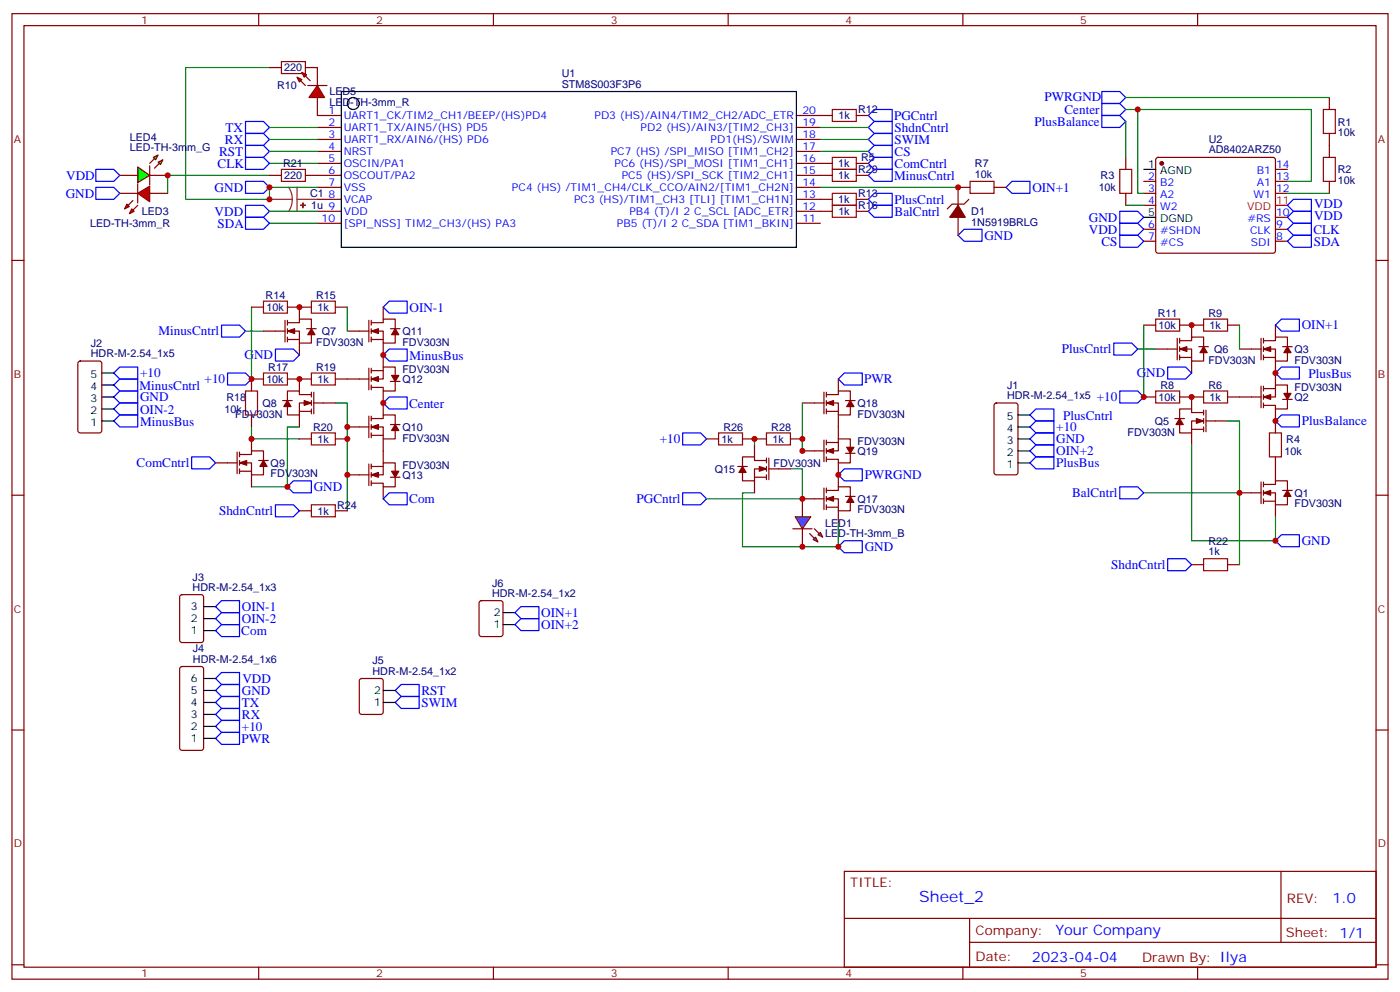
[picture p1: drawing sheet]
<svg xmlns="http://www.w3.org/2000/svg" width="412mm" height="292mm" viewBox="0 0 412 292" stroke-linecap="round" stroke-linejoin="round" font-family="sans-serif">
<g fill="none" stroke="#870000" stroke-width=".35">
<path d="M3.5 4h405.4v284.4h-405.4zM7.1 7.5h398.2v277.3h-398.2zM76.2 4v3.5M145.3 4v3.5M214.5 4v3.5M283.6 4v3.5M352.8 4v3.5M93.5 34h7M93.5 37.5h7M234.6 34h7.1M234.6 37.5h7.1M391.6 28.7v3.5"/>
<path d="M391.6 39.3v7.1M93.5 41.1h7M93.5 44.6h7M93.5 48.1h7M93.5 51.6h7M93.5 55.2h7M93.5 58.7h7M234.6 41.1h7.1M234.6 44.6h7.1M234.6 48.1h7.1M234.6 51.6h7.1M234.6 55.2h7.1"/>
<path d="M234.6 58.7h7.1M331.6 46.4v3.5M331.6 56.9v3.6M336.9 53.4h3.5M336.9 56.9h3.5M340.7 46.6l.4-.2h33.9l.5 .2 .2 .5v26.8l-.2 .5-.5 .2h-33.9l-.5-.3-.2-.4v-26.8zM375.7 53.4h3.5M375.7 56.9h3.5M375.7 49.9h3.5M391.6 53.4v3.5M3.5 76.7h3.6M93.5 62.2h7"/>
<path d="M93.5 65.8h7M234.6 62.2h7.1M234.6 65.8h7.1M336.9 60.5h3.5M336.9 67.5h3.5M336.9 71h3.5M375.7 67.5h3.5M375.7 71h3.5M375.7 64h3.5M405.3 76.7h3.6M74.1 90.5h3.5M77.6 97.5h6.4"/>
<path d="M84 94.3v6.4M84.7 95h3.5v-1h3.5v2.8M84.7 97.5h3.5v3.5h3.5v-2.4M84.7 90.5h7M84.7 100h3.5M84.7 94.3v1.4M84.7 96.8v1.4M84.7 99.3v1.4M88.2 90.5v3.5M90.3 96.8h2.8M98.8 90.5h3.5M102.3 97.5h6.4"/>
<path d="M108.7 94.3v6.4M109.4 95h3.5v-1h3.5v2.8M109.4 97.5h3.5v3.5h3.5v-2.4M109.4 100h3.5M109.4 94.3v1.4M109.4 96.8v1.4M109.4 99.3v1.4M112.9 90.5v3.5M115 96.8h2.8M336.9 95.7h3.5M346.8 99.6v6.4M347.5 99.6v1.4"/>
<path d="M347.5 95.7h7M351 95.7v3.6M361.6 95.7h3.5M371.5 99.6v6.4M372.2 99.6v1.4M375.7 95.7v3.6M23.2 106.5l.4-.2h5.7l.6 .5 .1 20-.5 .6-5.9 .1-.6-.5-.1-20zM77.6 111.6h-3.5v3.5M83.3 118h2.8M84.7 111.6h7M88.2 101v3.6M88.2 111.6v3.5"/>
<path d="M91.7 116.2h-3.5v-1.1h-3.5v2.9M91.7 118.7h-3.5v3.5h-3.5v-2.5M91.7 115.5v1.4M91.7 118v1.4M92.4 115.5v6.3M92.4 118.7h6.4M98.8 111.6h9.9M108.7 108.4v6.4M109.4 108.4v1.5M109.4 110.9v1.4M109.4 113.4v1.4M109.4 109.1h3.5"/>
<path d="M112.9 101v7.1M112.9 115.1v7.1M115 112.3h2.8M116.4 112.3v2.8h-3.5v-1h-3.5M116.4 110.6v-2.5h-3.5v3.5h-3.5M236.4 118.7h6.3M242.7 115.5v6.3M243.4 116.2h3.5v-1.1h3.6v2.9M243.4 118.7h3.5v3.5h3.6v-2.5M243.4 115.5v1.4M243.4 118v1.4M246.9 111.6v3.5"/>
<path d="M249.1 118h2.8M293 118.9l.5-.2h5.7l.6 .4 .1 20-.5 .7h-5.9l-.6-.4-.1-20zM336.9 116.9h3.5M340.4 102.8h6.4M347.5 100.3h3.5v-1h3.5v2.8M347.5 102.8h3.5v3.5h3.5v-2.4M347.5 116.9h7M347.5 105.3h3.5M347.5 102.1v1.4M347.5 104.6v1.4M351 106.3v3.6M351 116.9v3.5"/>
<path d="M353.1 102.1h2.9M361.6 116.9h9.9M365.1 102.8h6.4M371.5 113.7v6.4M372.2 100.3h3.5v-1h3.5v2.8M372.2 102.8h3.5v3.5h3.5v-2.4M372.2 114.4h3.5M372.2 102.1v1.4M372.2 104.6v1.4M372.2 113.7v1.4M372.2 116.2v1.4M372.2 118.7v1.4"/>
<path d="M372.2 105.3h3.5M375.7 106.3v7.1M377.8 117.6h2.8M377.8 102.1h2.8M379.2 117.6v2.8h-3.5v-1h-3.5M379.2 115.9v-2.5h-3.5v3.5h-3.5M63.5 136.3h6.3M69.8 133.1v6.4M70.6 133.8h3.5v-1h3.5v2.8M70.6 136.3h3.5v3.5h3.5v-2.4M70.6 138.8h3.5M70.6 133.1v1.4"/>
<path d="M70.6 135.6v1.4M70.6 138.1v1.4M74.1 122.2v3.5M74.1 129.3v3.5M74.1 139.8v3.6M76.2 135.6h2.8M88.2 122.2v3.5M88.2 129.3h3.5M88.2 121.1h3.5M91.7 120.4v1.4M98.8 129.3h3.5M102.3 125.7h6.4"/>
<path d="M102.3 139.8h6.4M108.7 122.6v6.3M108.7 136.7v6.3M109.4 123.3h3.5v-1.1h3.5v2.8M109.4 125.7h3.5v3.6h3.5v-2.5M109.4 128.2h3.5M109.4 122.6v1.4M109.4 125v1.4M109.4 127.5v1.4M109.4 136.7v1.4M109.4 139.1v1.4M109.4 137.4h3.5"/>
<path d="M112.9 129.3v7M115 125h2.8M116.4 138.8v-2.5h-3.5v3.5h-3.5M208.1 129.3h3.6M217.3 137.4h2.8M218.7 129.3h7.1M222.2 131v3.5M225.8 135.6h-3.6v-1.1h-3.5v2.9M225.8 138.1h-3.6v3.5h-3.5v-2.5M225.8 134.9v1.4M225.8 137.4v1.4M225.8 139.8v1.5"/>
<path d="M226.5 134.9v6.4M226.5 138.1h6.3M232.8 129.3h3.6M236.4 132.8h6.3M242.7 129.6v6.4M243.4 121.1h3.5M243.4 120.4v1.4M243.4 129.6v1.4M243.4 132.1v1.4M243.4 134.5v1.5M243.4 130.3h3.5M246.9 122.2v7.1"/>
<path d="M246.9 136.3v7.1M249.1 133.5h2.8M250.5 133.5v2.8h-3.6v-1h-3.5M250.5 131.7v-2.4h-3.6v3.5h-3.5M346.1 123.3h2.8M351 126.4h3.5M351 127.5v3.5M354.5 121.5h-3.5v-1.1h-3.5v2.9M354.5 124h-3.5v3.5h-3.5v-2.5M354.5 120.8v1.4M354.5 123.3v1.4M354.5 125.7v1.4"/>
<path d="M355.2 120.8v6.3M355.2 124h6.4M375.7 120.4v7.1M375.7 134.5v7.1M3.5 145.8h3.6M109.4 141.6v1.4M112.9 143.4v3.5M115 140.5h2.8M116.4 140.5v2.9h-3.5v-1.1h-3.5M222.2 140.5h3.6M222.2 141.6v3.5M236.4 155.7v5.3"/>
<path d="M242.7 143.7v6.4M242.7 146.9h-6.3v5.3M243.4 144.4h3.5v-1h3.6v2.8M243.4 146.9h3.5v3.5h3.6v-2.4M243.4 149.4h3.5M243.4 143.7v1.4M243.4 146.2v1.4M243.4 148.7v1.4M246.9 150.4v3.6M249.1 146.2h2.8M365.1 145.1h6.4M371.5 142v6.3"/>
<path d="M372.2 142.7h3.5v-1.1h3.5v2.8M372.2 145.1h3.5v3.6h3.5v-2.5M372.2 142v1.4M372.2 144.4v1.4M372.2 146.9v1.4M372.2 147.6h3.5M375.7 148.7v3.5M377.8 144.4h2.8M405.3 145.8h3.6M3.5 215h3.6M405.3 215h3.6M248.7 256.6h156.6v28.2h-156.6z"/>
<path d="M377.3 256.6v20.9M248.7 270.5h156.5M285.6 277.5h119.6M285.6 270.5v14.1M3.5 284.1h3.6M76.2 284.8v3.6M145.3 284.8v3.6M214.5 284.8v3.6M283.6 284.8v3.6M352.8 284.8v3.6M405.3 284.1h3.6"/>
</g>
<g fill="none" stroke="#000" stroke-width=".35">
<path d="M100.5 27h134.1v45.8h-134.1zM336.9 49.9h3.5M336.9 64h3.5M30 116.9h3.5M30 113.4h3.5M30 109.9h3.5M30 124h3.5M30 120.4h3.5M299.9 136.3h3.5M299.9 132.8h3.5M299.9 129.3h3.5M299.9 125.7h3.5"/>
<path d="M299.9 122.2h3.5"/>
<circle cx="104.1" cy="30.5" r="1.76"/>
</g>
<g fill="#870000" stroke="#870000" stroke-width=".35">
<path d="M372.2 116.9l2.1-.7v1.4z"/>
<path d="M378.2 115.9h2.1l-1.1 1.7z"/>
<path d="M372.2 102.8l2.1-.7v1.4z"/>
<path d="M379.2 102.1l1.1 1.8h-2.1z"/>
<path d="M372.2 145.1l2.1-.7v1.4z"/>
<path d="M379.2 144.4l1.1 1.8h-2.1z"/>
<path d="M352.4 123.3l2.1 .7-2.1 .7z"/>
<path d="M347.5 123.3l1 1.7h-2.1z"/>
<path d="M347.5 102.8l2.1-.7v1.4z"/>
<path d="M354.5 102.1l1.1 1.8h-2.1z"/>
<path d="M84.7 97.5l2.1-.7v1.4z"/>
<path d="M91.7 96.8l1.1 1.8h-2.1z"/>
<path d="M89.6 118l2.1 .7-2.1 .7z"/>
<path d="M84.7 118l1 1.7h-2.1z"/>
<path d="M70.6 136.3l2.1-.7v1.4z"/>
<path d="M77.6 135.6l1.1 1.8h-2.1z"/>
<path d="M109.4 125.7l2.1-.7v1.4z"/>
<path d="M116.4 125l1.1 1.8h-2.1z"/>
<path d="M109.4 97.5l2.1-.7v1.4z"/>
<path d="M116.4 96.8l1.1 1.8h-2.1z"/>
<path d="M109.4 111.6l2.1-.7v1.4z"/>
<path d="M115.4 110.6h2.1l-1.1 1.7z"/>
<path d="M109.4 139.8l2.1-.7v1.4z"/>
<path d="M115.4 138.8h2.1l-1.1 1.7z"/>
<path d="M223.7 137.4l2.1 .7-2.1 .7z"/>
<path d="M218.7 137.4l1.1 1.7h-2.1z"/>
<path d="M243.4 146.9l2.1-.7v1.4z"/>
<path d="M250.5 146.2l1 1.8h-2.1z"/>
<path d="M243.4 118.7l2.1-.7v1.4z"/>
<path d="M250.5 118l1 1.7h-2.1z"/>
<path d="M243.4 132.8l2.1-.7v1.4z"/>
<path d="M249.4 131.7h2.1l-1 1.8z"/>
<circle cx="342.2" cy="48.1" r=".53"/>
</g>
<path d="M375.7 60.5h3.5" fill="none" stroke="#f00" stroke-width=".35"/>
<g fill="none" stroke="#a10000" stroke-width=".35">
<path d="M389.8 32.2h3.5v7.1h-3.5zM329.8 49.9h3.6v7h-3.6zM389.8 46.4h3.5v7h-3.5zM77.6 88.7h7.1v3.5h-7.1zM91.7 88.7h7.1v3.5h-7.1zM340.4 94h7.1v3.5h-7.1zM354.5 94h7.1v3.5h-7.1zM72.3 115.1h3.5v7.1h-3.5zM77.6 109.9h7.1v3.5h-7.1zM91.7 109.9h7.1v3.5h-7.1zM340.4 115.1h7.1v3.6h-7.1zM354.5 115.1h7.1v3.6h-7.1z"/>
<path d="M91.7 127.5h7.1v3.5h-7.1zM211.7 127.5h7v3.5h-7zM225.8 127.5h7v3.5h-7zM373.9 127.5h3.6v7h-3.6z"/>
</g>
<path d="M79.4 58.7h6.7M85 55.2l.8 1.7 .3 1.8M86.1 58.7l-.3 1.9-.8 1.6M87.5 58.7h6M87.5 55.2v7" fill="none" stroke="#8c2424" stroke-width=".35"/>
<g fill="#8c2424" stroke="#8c2424" stroke-width=".35">
<path d="M89.2 59.8l.1 1.4z"/>
<path d="M88.5 60.4l1.5 .1z"/>
</g>
<g fill="none" stroke="#00f" stroke-width=".35">
<path d="M72.3 35.8h5.3l1.8 1.7-1.8 1.8h-5.3zM72.3 39.3h5.3l1.8 1.8-1.8 1.7h-5.3zM324.6 34h5.2l1.8 1.8-1.8 1.7h-5.2zM324.6 27h5.2l1.8 1.7-1.8 1.8h-5.2zM324.6 30.5h5.2l1.8 1.7-1.8 1.8h-5.2zM72.3 53.4h5.3l1.8 1.8-1.8 1.7h-5.3zM72.3 42.8h5.3l1.8 1.8-1.8 1.8h-5.3zM381 58.7h5.3v3.5h-5.3l-1.8-1.7zM72.3 60.5h5.3l1.8 1.7-1.8 1.8h-5.3zM329.8 62.2h5.3l1.8 1.8-1.8 1.8h-5.3zM329.8 65.8h5.3l1.8 1.7-1.8 1.8h-5.3zM329.8 69.3h5.3l1.8 1.7-1.8 1.8h-5.3z"/>
<path d="M379.2 67.5l1.8-1.7h5.3v3.5h-5.3zM381 69.3h5.3v3.5h-5.3l-1.8-1.8zM381 62.2h5.3v3.6h-5.3l-1.8-1.8zM65.3 95.7h5.3l1.7 1.8-1.7 1.8h-5.3zM112.9 90.5l1.8-1.8h5.2v3.5h-5.2zM375.7 95.7l1.8-1.7h5.3v3.5h-5.3zM33.5 116.9l1.8-1.8h5.3v3.6h-5.3zM33.5 109.9l1.8-1.8h5.3v3.5h-5.3zM33.5 113.4l1.8-1.8h5.3v3.5h-5.3zM67 109.9h5.3l1.8 1.7-1.8 1.8h-5.3zM81.1 102.8h5.3l1.8 1.8-1.8 1.7h-5.3zM112.9 104.6l1.8-1.8h5.2v3.5h-5.2z"/>
<path d="M112.9 118.7l1.8-1.8h5.2v3.5h-5.2zM246.9 111.6l1.8-1.7h5.3v3.5h-5.3zM328.1 101h5.3l1.7 1.8-1.7 1.8h-5.3zM329.8 115.1h5.3l1.8 1.8-1.8 1.8h-5.3zM344 108.1h5.2l1.8 1.8-1.8 1.7h-5.2zM375.7 109.9l1.8-1.8h5.3v3.5h-5.3zM33.5 124l1.8-1.8h5.3v3.5h-5.3zM33.5 120.4l1.8-1.7h5.3v3.5h-5.3zM56.4 134.5h5.3l1.8 1.8-1.8 1.8h-5.3zM201.1 127.5h5.3l1.7 1.8-1.7 1.7h-5.3zM246.9 139.8l1.8-1.7h5.3v3.5h-5.3zM303.4 122.2l1.8-1.8h5.2v3.6h-5.2z"/>
<path d="M303.4 125.7l1.8-1.7h5.2v3.5h-5.2zM303.4 129.3l1.8-1.8h5.2v3.5h-5.2zM303.4 132.8l1.8-1.8h5.2v3.5h-5.2zM303.4 136.3l1.8-1.8h5.2v3.6h-5.2zM375.7 124l1.8-1.8h5.3v3.5h-5.3zM84.7 143.4l1.7-1.8h5.3v3.5h-5.3zM112.9 146.9l1.8-1.8h5.2v3.6h-5.2zM201.1 145.1h5.3l1.7 1.8-1.7 1.8h-5.3zM329.8 143.4h5.3l1.8 1.7-1.8 1.8h-5.3zM375.7 159.2l1.8-1.7h5.3v3.5h-5.3zM246.9 161l1.8-1.8h5.3v3.6h-5.3z"/>
</g>
<g fill="none" stroke="#008700" stroke-width=".35">
<path d="M79.4 19.9h-24.7v38.8h24.7v-3.5h14.1M79.4 37.5h14.1M331.6 32.2h3.5M331.6 35.8v10.6M331.6 28.7h60M79.4 48.1h14.1M79.4 44.6h14.1M79.4 41.1h14.1M379.2 53.4h7.1v-21.2h-51.2v24.7h1.8M379.2 56.9h12.4M79.4 62.2h14.1M331.6 60.5h5.3"/>
<path d="M72.3 97.5h5.3M74.1 90.5v21.1M336.9 95.7v21.2M365.1 95.7v7.1M98.8 118.7h3.5v31.7M236.4 118.7v14.1M335.1 102.8h5.3M74.1 125.7v3.6h14.1M88.2 125.7h-3.5v17.7h-10.6M222.2 129.3v1.7M232.8 138.1h3.6v8.8h-28.3M351 131v28.2h24.7v-7"/>
<path d="M361.6 124h3.5v21.1h-28.2M222.2 145.1h-3.5v15.9h28.2v-7"/>
</g>
<g fill="#09f" stroke="#870000" stroke-width=".35">
<path d="M239.5 158.9l.7-.7 .7 1.4z"/>
<path d="M240.9 157.5l.8-.7 .7 1.4z"/>
</g>
<g fill="#870000" stroke="#870000" stroke-width=".35">
<path d="M238.5 157.1l1.4 1.4z"/>
<path d="M239.9 155.7l1.4 1.4z"/>
</g>
<path d="M233.5 155.7h5.7z" fill="#f00" stroke="#870000" stroke-width=".35"/>
<path d="M234.2 152.2h4.6l-2.4 3.5z" fill="#09f" stroke="#870000" stroke-width=".35"/>
<path d="M79.4 65.8h14.1M102.3 125.7v3.6" fill="none" stroke="#008700" stroke-width=".35"/>
<g fill="none" stroke="#00f" stroke-width=".35">
<path d="M255.8 58.7l1.7-1.8h5.3v3.6h-5.3zM255.8 41.1l1.7-1.8h5.3v3.5h-5.3zM255.8 44.6l1.7-1.8h5.3v3.6h-5.3zM296.3 55.2l1.8-1.8h5.3v3.5h-5.3zM255.8 62.2l1.7-1.7h5.3v3.5h-5.3zM282.2 69.3l1.8-1.8h5.3v3.5h-5.3zM65.3 176.9h5.3v3.5h-5.3l-1.8-1.8zM63.5 199.8l1.8-1.8h5.3v3.6h-5.3zM63.5 185.7l1.8-1.8h5.3v3.6h-5.3zM65.3 180.4h5.3v3.5h-5.3l-1.8-1.7zM151.7 180.4l1.8-1.8h5.2v3.6h-5.2zM151.7 183.9l1.8-1.7h5.2v3.5h-5.2z"/>
<path d="M63.5 213.9l1.8-1.7h5.3v3.5h-5.3zM63.5 217.5l1.8-1.8h5.3v3.5h-5.3zM63.5 206.9l1.8-1.8h5.3v3.5h-5.3zM63.5 210.4l1.8-1.8h5.3v3.6h-5.3zM65.3 201.6h5.3v3.5h-5.3l-1.8-1.8zM116.4 206.9l1.8-1.8h5.3v3.5h-5.3zM118.2 201.6h5.3v3.5h-5.3l-1.8-1.8z"/>
</g>
<path d="M285.4 58.7l-1.4 1.4h-3.5l-1.5 1.4M285.8 55.2h-3.6v5.3M292.8 55.2h3.5M282.2 64v5.3M53.2 175.3l.4-.2h5.7l.6 .4 .1 13-.5 .7h-5.9l-.6-.4-.1-13zM141.3 177.1l.5-.2h5.7l.6 .4 .1 9.5-.5 .6-5.9 .1-.6-.5-.1-9.4zM53.2 196.5l.4-.2h5.7l.6 .4 .1 23.6-.5 .6-5.9 .1-.6-.5-.1-23.5z" fill="none" stroke="#870000" stroke-width=".35"/>
<path d="M60 178.6h3.5M60 185.7h3.5M60 182.2h3.5M60 199.8h3.5M148.2 183.9h3.5M148.2 180.4h3.5M60 217.5h3.5M60 213.9h3.5M60 210.4h3.5M60 206.9h3.5M60 203.3h3.5" fill="none" stroke="#000" stroke-width=".35"/>
<path d="M285.8 53.4h7v3.5h-7z" fill="none" stroke="#a10000" stroke-width=".35"/>
<path d="M282.2 60.5l2.1 3.5h-4.5z" fill="#870000" stroke="#870000" stroke-width=".35"/>
<g fill="#f00" stroke="#870000" stroke-width=".35">
<path d="M93.5 25.2l2.1 3.5h-4.6z"/>
<path d="M90.7 25.2h5.6z"/>
</g>
<g fill="#870000" stroke="#870000" stroke-width=".35">
<path d="M88.5 23.8l1.5 1.4z"/>
<path d="M90 22.4l1.4 1.4z"/>
</g>
<g fill="#f00" stroke="#870000" stroke-width=".35">
<path d="M87.5 22.7l1.4 .7-.7 .7z"/>
<path d="M88.9 21.3l1.4 .7-.7 .7z"/>
</g>
<path d="M79.4 19.9h3.5M90 19.9h3.5v5.3M93.5 28.7v5.3" fill="none" stroke="#870000" stroke-width=".35"/>
<path d="M79.4 51.6h-30v5.3M241.7 55.2h40.5" fill="none" stroke="#008700" stroke-width=".35"/>
<path d="M82.9 18.1h7.1v3.6h-7.1z" fill="none" stroke="#a10000" stroke-width=".35"/>
<path d="M28.2 55.2h5.3l1.8 1.7-1.8 1.8h-5.3zM28.2 49.9h5.3l1.8 1.7-1.8 1.8h-5.3z" fill="none" stroke="#00f" stroke-width=".35"/>
<g fill="#f00" stroke="#870000" stroke-width=".35">
<path d="M40.6 56.9l3.5-2.1v4.6z"/>
<path d="M40.6 54.1v5.7z"/>
</g>
<g fill="#870000" stroke="#870000" stroke-width=".35">
<path d="M40.6 60.5l-1.4 1.4z"/>
<path d="M37.7 60.5l1.5-1.4z"/>
</g>
<g fill="#f00" stroke="#870000" stroke-width=".35">
<path d="M38.8 61.5l.7 .7-1.4 .7z"/>
<path d="M37.4 60.1l.7 .7-1.4 .7z"/>
</g>
<path d="M35.3 56.9h5.3M44.1 56.9h5.3" fill="none" stroke="#870000" stroke-width=".35"/>
<path d="M40.6 49.2l3.5 2.4-3.5 2.2z" fill="#0f0" stroke="#870000" stroke-width=".35"/>
<path d="M44.1 48.8v5.7z" fill="#f00" stroke="#870000" stroke-width=".35"/>
<g fill="#870000" stroke="#870000" stroke-width=".35">
<path d="M45.5 46.7l-1.4 1.4z"/>
<path d="M45.5 49.5l1.4-1.4z"/>
</g>
<g fill="#0f0" stroke="#870000" stroke-width=".35">
<path d="M45.2 46.4l1.4-.8-.7 1.5z"/>
<path d="M46.6 47.8l1.4-.7-.7 1.4z"/>
</g>
<g fill="none" stroke="#870000" stroke-width=".35">
<path d="M241.7 34h3.5M252.2 34h3.6M35.3 51.6h5.3M44.1 51.6h5.3M79.4 51.6h3.5M90 51.6h3.5M241.7 51.6h3.5M241.7 48.1h3.5M241.7 58.7h3.5M252.2 51.6h3.6M252.2 48.1h3.6M252.2 58.7h3.6"/>
<path d="M241.7 62.2h3.5M252.2 62.2h3.6M88.2 150.4h3.5M98.8 150.4h3.5M351 166.3h3.5M361.6 166.3h3.5M106.1 200l.4-.2h5.7l.6 .4 .1 9.5-.5 .6-5.9 .1-.6-.5-.1-9.4z"/>
</g>
<path d="M255.8 34l1.7-1.8h5.3v3.6h-5.3zM255.8 37.5l1.7-1.7h5.3v3.5h-5.3zM72.3 46.4h5.3l1.8 1.7-1.8 1.8h-5.3zM255.8 48.1l1.7-1.7h5.3v3.5h-5.3zM255.8 51.6l1.7-1.7h5.3v3.5h-5.3zM72.3 64h5.3l1.8 1.8-1.8 1.7h-5.3zM81.1 148.7h5.3l1.8 1.7-1.8 1.8h-5.3zM344 164.5h5.2l1.8 1.8-1.8 1.8h-5.2z" fill="none" stroke="#00f" stroke-width=".35"/>
<path d="M245.2 32.2h7v3.6h-7zM82.9 49.9h7.1v3.5h-7.1zM245.2 46.4h7v3.5h-7zM245.2 49.9h7v3.5h-7zM245.2 56.9h7v3.6h-7zM245.2 60.5h7v3.5h-7zM91.7 148.7h7.1v3.5h-7.1zM354.5 164.5h7.1v3.6h-7.1z" fill="none" stroke="#a10000" stroke-width=".35"/>
<path d="M112.9 206.9h3.5M112.9 203.3h3.5" fill="none" stroke="#000" stroke-width=".35"/>
<path d="M241.7 37.5h14.1M241.7 41.1h14.1M241.7 44.6h14.1M102.3 90.5v7M365.1 145.1v21.2" fill="none" stroke="#008700" stroke-width=".35"/>
<g fill="#c00">
<circle cx="79.4" cy="55.2" r=".88"/>
<circle cx="335.1" cy="32.2" r=".88"/>
<circle cx="375.7" cy="124" r=".88"/>
<circle cx="351" cy="116.9" r=".88"/>
<circle cx="365.1" cy="145.1" r=".88"/>
<circle cx="336.9" cy="116.9" r=".88"/>
<circle cx="351" cy="95.7" r=".88"/>
<circle cx="375.7" cy="109.9" r=".88"/>
<circle cx="112.9" cy="104.6" r=".88"/>
<circle cx="88.2" cy="90.5" r=".88"/>
<circle cx="74.1" cy="111.6" r=".88"/>
<circle cx="88.2" cy="111.6" r=".88"/>
<circle cx="246.9" cy="161" r=".88"/>
<circle cx="236.4" cy="146.9" r=".88"/>
<circle cx="246.9" cy="139.8" r=".88"/>
<circle cx="236.4" cy="132.8" r=".88"/>
<circle cx="236.4" cy="129.3" r=".88"/>
<circle cx="222.3" cy="129.3" r=".88"/>
<circle cx="102.3" cy="125.7" r=".88"/>
<circle cx="112.9" cy="118.7" r=".88"/>
<circle cx="102.3" cy="129.3" r=".88"/>
<circle cx="74.1" cy="129.3" r=".88"/>
<circle cx="84.7" cy="143.4" r=".88"/>
<circle cx="236.4" cy="161" r=".88"/>
<circle cx="79.4" cy="58.7" r=".88"/>
<circle cx="49.4" cy="51.6" r=".88"/>
<circle cx="102.3" cy="139.8" r=".88"/>
<circle cx="375.7" cy="159.2" r=".88"/>
<circle cx="282.2" cy="55.2" r=".88"/>
</g>
<text font-size="4.6" fill="#00f" x="270.8" y="265.6">Sheet_2</text>
<g font-size="4.2" fill="#00f">
<text x="392.5" y="265.9">1.0</text>
<text x="310.9" y="275.4">Your Company</text>
<text x="304" y="283.2">2023-04-04</text>
</g>
<g font-size="3.9" fill="#00f">
<text x="307.6" y="29.9">PWRGND</text>
<text x="263.4" y="35.4">PGCntrl</text>
<text x="313.6" y="33.5">Center</text>
<text x="66.5" y="38.8">TX</text>
<text x="263.5" y="38.8">ShdnCntrl</text>
<text x="304.8" y="37">PlusBalance</text>
<text x="64.6" y="45.8">RST</text>
<text x="66.3" y="42.3">RX</text>
<text x="263.5" y="42.3">SWIM</text>
<text x="263.5" y="45.9">CS</text>
<text x="19.5" y="52.9">VDD</text>
<text x="64.1" y="49.4">CLK</text>
<text x="263.4" y="53">MinusCntrl</text>
<text x="263.5" y="49.4">ComCntrl</text>
<text x="19.4" y="58.2">GND</text>
<text x="63.2" y="56.4">GND</text>
<text x="263.5" y="60">PlusCntrl</text>
<text x="304.1" y="56.5">OIN+1</text>
<text x="63.2" y="63.5">VDD</text>
<text x="263.5" y="63.5">BalCntrl</text>
<text x="320.8" y="65.2">GND</text>
<text x="387.1" y="64.8">VDD</text>
<text x="387.1" y="61.3">VDD</text>
<text x="64.1" y="67">SDA</text>
<text x="290" y="70.6">GND</text>
<text x="320.8" y="68.8">VDD</text>
<text x="386.9" y="68.8">CLK</text>
<text x="324.4" y="72.3">CS</text>
<text x="387" y="72.3">SDA</text>
<text x="120.6" y="91.8">OIN-1</text>
<text x="46.7" y="98.8">MinusCntrl</text>
<text x="383.5" y="97">OIN+1</text>
<text x="72.1" y="105.8">GND</text>
<text x="120.6" y="105.9">MinusBus</text>
<text x="312.7" y="104.1">PlusCntrl</text>
<text x="41.3" y="111.1">+10</text>
<text x="60.3" y="112.9">+10</text>
<text x="254.5" y="112.9">PWR</text>
<text x="334.9" y="111.1">GND</text>
<text x="385.5" y="111.2">PlusBus</text>
<text x="41.1" y="114.7">MinusCntrl</text>
<text x="41.3" y="118.2">GND</text>
<text x="323.1" y="118.2">+10</text>
<text x="41.3" y="125.3">MinusBus</text>
<text x="41.3" y="121.8">OIN-2</text>
<text x="120.5" y="120">Center</text>
<text x="313.1" y="123.6">PlusCntrl</text>
<text x="383.4" y="125.2">PlusBalance</text>
<text x="194.3" y="130.5">+10</text>
<text x="311.1" y="127">+10</text>
<text x="311.1" y="130.5">GND</text>
<text x="40.3" y="137.6">ComCntrl</text>
<text x="311.1" y="134.1">OIN+2</text>
<text x="311.1" y="137.6">PlusBus</text>
<text x="254.7" y="141.1">PWRGND</text>
<text x="92.4" y="144.7">GND</text>
<text x="120.6" y="148.2">Com</text>
<text x="187.5" y="148.2">PGCntrl</text>
<text x="315.8" y="146.4">BalCntrl</text>
<text x="64.5" y="151.6">ShdnCntrl</text>
<text x="383.5" y="160.5">GND</text>
<text x="254.7" y="162.3">GND</text>
<text x="327.3" y="167.5">ShdnCntrl</text>
<text x="71.3" y="179.9">OIN-1</text>
<text x="71.3" y="183.4">OIN-2</text>
<text x="159.5" y="181.7">OIN+1</text>
<text x="159.5" y="185.2">OIN+2</text>
<text x="71.1" y="187">Com</text>
<text x="71.4" y="201.1">VDD</text>
<text x="71.3" y="204.6">GND</text>
<text x="71.3" y="208.1">TX</text>
<text x="124.2" y="204.6">RST</text>
<text x="124.2" y="208.1">SWIM</text>
<text x="71.3" y="215.2">+10</text>
<text x="71.3" y="211.7">RX</text>
<text x="71.2" y="218.7">PWR</text>
</g>
<g font-size="3.9" fill="#800">
<text x="250.5" y="261.2">TITLE:</text>
<text x="379.1" y="265.9">REV:</text>
<text x="287.4" y="275.4">Company:</text>
<text x="378.7" y="276">Sheet: 1/1</text>
<text x="287.4" y="283.1">Date:</text>
<text x="336.4" y="283.2">Drawn By: Ilya</text>
</g>
<g font-size="3.2" fill="#800">
<text x="41.6" y="7">1</text>
<text x="110.8" y="7">2</text>
<text x="179.9" y="7">3</text>
<text x="249.1" y="7">4</text>
<text x="318.2" y="7">5</text>
<text x="4.1" y="42.1">A</text>
<text x="405.9" y="42.1">A</text>
<text x="4.1" y="111.3">B</text>
<text x="405.9" y="111.3">B</text>
<text x="4.1" y="180.4">C</text>
<text x="405.9" y="180.4">C</text>
<text x="4.1" y="249.6">D</text>
<text x="405.9" y="249.6">D</text>
<text x="41.6" y="287.8">1</text>
<text x="110.8" y="287.8">2</text>
<text x="179.9" y="287.8">3</text>
<text x="249.1" y="287.8">4</text>
<text x="318.2" y="287.8">5</text>
</g>
<g font-size="3.2" fill="#000080">
<text x="83.7" y="21">220</text>
<text x="165.5" y="22.7">U1</text>
<text x="81.6" y="26.3">R10</text>
<text x="97" y="28.1">LED5</text>
<text x="165.5" y="25.9">STM8S003F3P6</text>
<text x="97" y="31.2">LED-TH-3mm_R</text>
<text x="247" y="35.1">1k</text>
<text x="252.7" y="33.4">R12</text>
<text x="38.2" y="41.4">LED4</text>
<text x="394.1" y="40.1">10k</text>
<text x="394.1" y="37">R1</text>
<text x="38.2" y="44.6">LED-TH-3mm_G</text>
<text x="253.7" y="47.5">R5</text>
<text x="356" y="45.1">AD8402ARZ50</text>
<text x="356" y="42.1">U2</text>
<text x="83.4" y="49.3">R21</text>
<text x="83.7" y="52.8">220</text>
<text x="246.9" y="49.3">1k</text>
<text x="246.9" y="52.8">1k</text>
<text x="252.7" y="51">R29</text>
<text x="287.2" y="52.4">10k</text>
<text x="287.2" y="49.2">R7</text>
<text x="324.2" y="52.8">R3</text>
<text x="394.1" y="51">R2</text>
<text x="91.4" y="58.1">C1</text>
<text x="246.9" y="59.9">1k</text>
<text x="252.7" y="58.1">R13</text>
<text x="323.6" y="56.3">10k</text>
<text x="394.1" y="54.2">10k</text>
<text x="41.7" y="63.4">LED3</text>
<text x="91.7" y="61.6">1u 9</text>
<text x="246.9" y="63.4">1k</text>
<text x="252.7" y="61.6">R16</text>
<text x="286.1" y="63.4">D1</text>
<text x="26.5" y="66.9">LED-TH-3mm_R</text>
<text x="286.1" y="66.5">1N5919BRLG</text>
<text x="78.2" y="88.1">R14</text>
<text x="93.1" y="88.1">R15</text>
<text x="78.5" y="91.6">10k</text>
<text x="93.5" y="91.6">1k</text>
<text x="341.1" y="93.3">R11</text>
<text x="356" y="93.3">R9</text>
<text x="93.1" y="101.8">FDV303N</text>
<text x="94.8" y="98.6">Q7</text>
<text x="118.5" y="101.8">FDV303N</text>
<text x="118.5" y="98.8">Q11</text>
<text x="341.3" y="96.9">10k</text>
<text x="356.3" y="96.9">1k</text>
<text x="26.8" y="105.3">HDR-M-2.54_1x5</text>
<text x="26.8" y="102.2">J2</text>
<text x="356" y="107.1">FDV303N</text>
<text x="357.6" y="103.9">Q6</text>
<text x="381.4" y="107.1">FDV303N</text>
<text x="381.4" y="104.1">Q3</text>
<text x="78.5" y="112.8">10k</text>
<text x="79" y="109.2">R17</text>
<text x="93.1" y="109.2">R19</text>
<text x="93.5" y="112.8">1k</text>
<text x="118.5" y="109.8">FDV303N</text>
<text x="118.5" y="112.8">Q12</text>
<text x="66.7" y="118">R18</text>
<text x="77.3" y="119.8">Q8</text>
<text x="252.6" y="119.9">Q18</text>
<text x="296.6" y="117.6">HDR-M-2.54_1x5</text>
<text x="296.6" y="114.6">J1</text>
<text x="341.3" y="118.1">10k</text>
<text x="341.9" y="114.5">R8</text>
<text x="356" y="114.5">R6</text>
<text x="356.3" y="118.1">1k</text>
<text x="381.4" y="115.1">FDV303N</text>
<text x="381.4" y="118.1">Q2</text>
<text x="66.1" y="121.6">10k</text>
<text x="69.3" y="123">FDV303N</text>
<text x="252.6" y="123">FDV303N</text>
<text x="340.2" y="125.1">Q5</text>
<text x="92.2" y="126.9">R20</text>
<text x="93.5" y="130.4">1k</text>
<text x="118.5" y="130">FDV303N</text>
<text x="118.5" y="127">Q10</text>
<text x="212.5" y="130.4">1k</text>
<text x="213.1" y="126.9">R26</text>
<text x="227.2" y="126.9">R28</text>
<text x="227.5" y="130.4">1k</text>
<text x="252.6" y="131">FDV303N</text>
<text x="332.1" y="128.3">FDV303N</text>
<text x="378.9" y="130.4">R4</text>
<text x="79.7" y="137.6">Q9</text>
<text x="227.9" y="137.5">FDV303N</text>
<text x="252.6" y="134">Q19</text>
<text x="378.3" y="133.9">10k</text>
<text x="79.7" y="140.6">FDV303N</text>
<text x="118.5" y="138">FDV303N</text>
<text x="118.5" y="141">Q13</text>
<text x="210.5" y="139.2">Q15</text>
<text x="99.3" y="149.8">R24</text>
<text x="252.6" y="148.2">Q17</text>
<text x="381.4" y="149.4">FDV303N</text>
<text x="381.4" y="146.4">Q1</text>
<text x="93.5" y="151.6">1k</text>
<text x="243.1" y="155.1">LED1</text>
<text x="252.6" y="151.2">FDV303N</text>
<text x="243.1" y="158.2">LED-TH-3mm_B</text>
<text x="356" y="160.4">R22</text>
<text x="356" y="163.5">1k</text>
<text x="56.8" y="171">J3</text>
<text x="144.9" y="172.8">J6</text>
<text x="56.8" y="174.1">HDR-M-2.54_1x3</text>
<text x="144.9" y="175.8">HDR-M-2.54_1x2</text>
<text x="56.8" y="195.2">HDR-M-2.54_1x6</text>
<text x="56.8" y="192.1">J4</text>
<text x="109.7" y="195.6">J5</text>
<text x="109.7" y="198.8">HDR-M-2.54_1x2</text>
</g>
<g font-size="3.2" fill="#00f">
<text x="96.8" y="33.7">1</text>
<text x="101.2" y="35.1">UART1_CK/TIM2_CH1/BEEP/(HS)PD4</text>
<text x="175.1" y="35.1">PD3 (HS)/AIN4/TIM2_CH2/ADC_ETR</text>
<text x="236.4" y="33.7">20</text>
<text x="96.8" y="37.2">2</text>
<text x="96.8" y="40.7">3</text>
<text x="101.2" y="38.6">UART1_TX/AIN5/(HS) PD5</text>
<text x="188.7" y="38.6">PD2 (HS)/AIN3/[TIM2_CH3]</text>
<text x="236.4" y="40.7">18</text>
<text x="236.4" y="37.2">19</text>
<text x="96.8" y="44.2">4</text>
<text x="96.8" y="47.8">5</text>
<text x="101.2" y="42.1">UART1_RX/AIN6/(HS) PD6</text>
<text x="101.2" y="45.6">NRST</text>
<text x="179.9" y="45.6">PC7 (HS) /SPI_MISO [TIM1_CH2]</text>
<text x="209.3" y="42.1">PD1(HS)/SWIM</text>
<text x="236.4" y="47.8">16</text>
<text x="236.4" y="44.2">17</text>
<text x="96.8" y="51.3">6</text>
<text x="101.2" y="49.2">OSCIN/PA1</text>
<text x="101.2" y="52.7">OSCOUT/PA2</text>
<text x="181" y="49.2">PC6 (HS)/SPI_MOSI [TIM1_CH1]</text>
<text x="183.1" y="52.7">PC5 (HS)/SPI_SCK [TIM2_CH1]</text>
<text x="236.4" y="51.3">15</text>
<text x="338.2" y="53.1">2</text>
<text x="370.2" y="51.3">B1</text>
<text x="375.9" y="53.1">13</text>
<text x="375.9" y="49.5">14</text>
<text x="96.8" y="54.8">7</text>
<text x="96.8" y="58.3">8</text>
<text x="101.2" y="56.2">VSS</text>
<text x="101.2" y="59.8">VCAP</text>
<text x="150.8" y="56.2">PC4 (HS) /TIM1_CH4/CLK_CCO/AIN2/[TIM1_CH2N]</text>
<text x="169.1" y="59.8">PC3 (HS)/TIM1_CH3 [TLI] [TIM1_CH1N]</text>
<text x="236.4" y="58.3">13</text>
<text x="236.4" y="54.8">14</text>
<text x="338.2" y="56.6">3</text>
<text x="341.7" y="54.8">B2</text>
<text x="341.7" y="58.3">A2</text>
<text x="369.2" y="58.3">W1</text>
<text x="370.2" y="54.8">A1</text>
<text x="375.9" y="56.6">12</text>
<text x="94.7" y="65.4">10</text>
<text x="101.2" y="63.3">VDD</text>
<text x="185.4" y="63.3">PB4 (T)/I 2 C_SCL [ADC_ETR]</text>
<text x="236.4" y="65.4">11</text>
<text x="236.4" y="61.9">12</text>
<text x="338.2" y="60.1">4</text>
<text x="341.7" y="61.9">W2</text>
<text x="367.4" y="65.4">#RS</text>
<text x="375.9" y="63.6">10</text>
<text x="101.2" y="66.8">[SPI_NSS] TIM2_CH3/(HS) PA3</text>
<text x="181.7" y="66.8">PB5 (T)/I 2 C_SDA [TIM1_BKIN]</text>
<text x="338.2" y="67.2">6</text>
<text x="338.2" y="70.7">7</text>
<text x="341.7" y="68.9">#SHDN</text>
<text x="368.2" y="68.9">CLK</text>
<text x="375.9" y="70.7">8</text>
<text x="375.9" y="67.2">9</text>
<text x="341.7" y="72.5">#CS</text>
<text x="368.5" y="72.5">SDI</text>
</g>
<g font-size="3.2">
<text x="338.2" y="49.5">1</text>
<text x="341.7" y="51.3">AGND</text>
<text x="338.2" y="63.6">5</text>
<text x="341.7" y="65.4">DGND</text>
<text x="26.7" y="111.3">5</text>
<text x="26.7" y="118.3">3</text>
<text x="26.7" y="114.8">4</text>
<text x="26.7" y="125.4">1</text>
<text x="26.7" y="121.8">2</text>
<text x="296.5" y="123.6">5</text>
<text x="296.5" y="130.7">3</text>
<text x="296.5" y="127.1">4</text>
<text x="296.5" y="137.7">1</text>
<text x="296.5" y="134.2">2</text>
<text x="56.2" y="179.7">3</text>
<text x="56.2" y="183.2">2</text>
<text x="145.4" y="185">1</text>
<text x="145.4" y="181.5">2</text>
<text x="56.2" y="186.8">1</text>
<text x="56.2" y="200.9">6</text>
<text x="56.2" y="207.9">4</text>
<text x="56.2" y="204.4">5</text>
<text x="110.2" y="207.9">1</text>
<text x="110.2" y="204.4">2</text>
<text x="56.2" y="215">2</text>
<text x="56.2" y="211.5">3</text>
<text x="56.2" y="218.5">1</text>
</g>
<g font-size="3.2" fill="#f00">
<text x="367.3" y="61.9">VDD</text>
<text x="375.9" y="60.1">11</text>
</g>
</svg>
